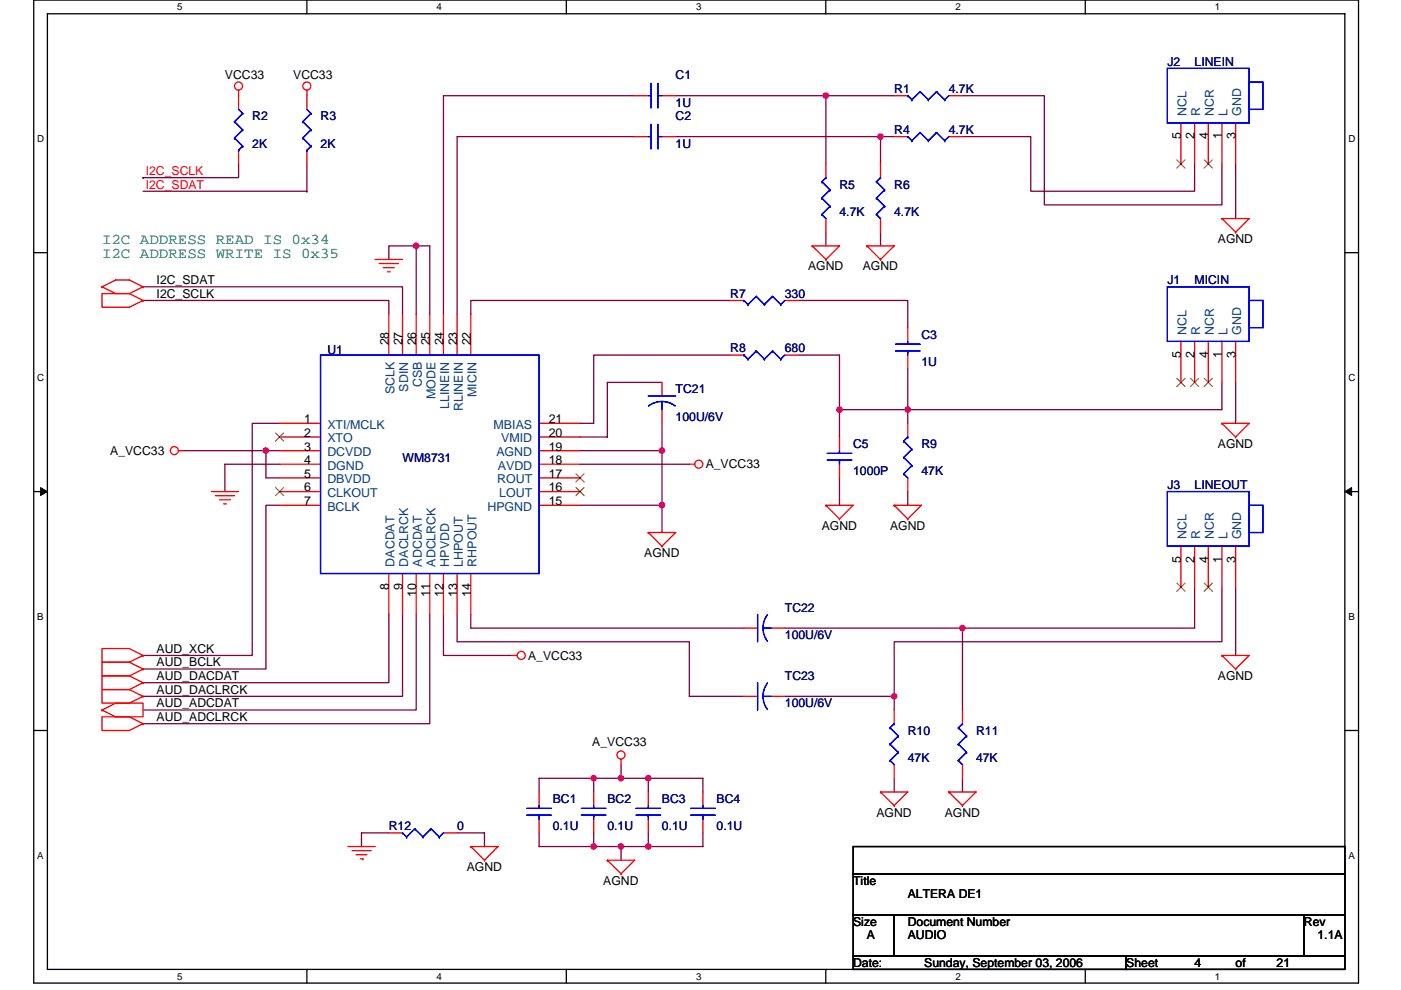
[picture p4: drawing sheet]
<svg xmlns="http://www.w3.org/2000/svg" width="297mm" height="210mm" viewBox="0 0 297 210" stroke-linecap="round" stroke-linejoin="round" font-family="sans-serif">
<path d="M7.2 0h280.8v208.5h-280.8zM10.1 2.9h275v202.7h-275z" fill="none" stroke="#000" stroke-width=".28"/>
<g fill="#fff">
<path d="M37.5 .3h1.2v2.3h-1.2z"/>
<path d="M37.5 205.9h1.2v2.3h-1.2z"/>
</g>
<path d="M65.1 0v2.9M65.1 205.6v2.9" fill="none" stroke="#000" stroke-width=".28"/>
<g fill="#fff">
<path d="M92.6 .3h1.1v2.3h-1.1z"/>
<path d="M92.6 205.9h1.1v2.3h-1.1z"/>
</g>
<path d="M120.1 0v2.9M120.1 205.6v2.9" fill="none" stroke="#000" stroke-width=".28"/>
<g fill="#fff">
<path d="M147.6 .3h1.1v2.3h-1.1z"/>
<path d="M147.6 205.9h1.1v2.3h-1.1z"/>
</g>
<path d="M175.1 0v2.9M175.1 205.6v2.9" fill="none" stroke="#000" stroke-width=".28"/>
<g fill="#fff">
<path d="M202.6 .3h1.1v2.3h-1.1z"/>
<path d="M202.6 205.9h1.1v2.3h-1.1z"/>
</g>
<path d="M230.1 0v2.9M230.1 205.6v2.9" fill="none" stroke="#000" stroke-width=".28"/>
<g fill="#fff">
<path d="M257.6 .3h1.2v2.3h-1.2z"/>
<path d="M257.6 205.9h1.2v2.3h-1.2z"/>
<path d="M7.9 28.3h1.5v2.3h-1.5z"/>
<path d="M285.9 28.3h1.5v2.3h-1.5z"/>
<path d="M7.9 78.9h1.5v2.3h-1.5z"/>
<path d="M285.9 78.9h1.5v2.3h-1.5z"/>
</g>
<path d="M7.2 53.6h2.9M285.1 53.6h2.9" fill="none" stroke="#000" stroke-width=".28"/>
<g fill="#fff">
<path d="M7.9 129.6h1.4v2.3h-1.4z"/>
<path d="M285.9 129.6h1.3v2.3h-1.3z"/>
</g>
<path d="M7.2 104.3h2.9M285.1 104.3h2.9" fill="none" stroke="#000" stroke-width=".28"/>
<path d="M8.6 103.4l1.5 .9-1.5 .8zM285.1 104.3l1.5-.9v1.7z" fill="#000" stroke="#000" stroke-width=".21"/>
<g fill="#fff">
<path d="M7.9 180.3h1.4v2.3h-1.4z"/>
<path d="M285.9 180.3h1.4v2.3h-1.4z"/>
</g>
<path d="M7.2 154.9h2.9M285.1 154.9h2.9M180.9 179.6h104.2v5.7h-104.2zM180.9 185.3h104.2v8.7h-104.2zM180.9 194h8.7v8.7h-8.7zM189.6 194h86.9v8.7h-86.9zM276.5 194h8.6v8.7h-8.6zM180.9 202.7h57.9v2.9h-57.9zM238.8 202.7h46.3v2.9h-46.3z" fill="none" stroke="#000" stroke-width=".28"/>
<g fill="none" stroke="#800040" stroke-width=".28">
<path d="M30.3 37.7h.1M50.6 34.8v2.9h-20.3M65.1 34.8v5.8M134.6 20.3h-40.6v46.3M134.6 29h-37.7v37.6M143.3 20.3h31.8M143.3 29h43.4M175.1 20.3v14.5M175.1 20.3h.1M175.1 20.3h14.5M186.7 34.8h.1M189.6 29h-2.9v5.8"/>
<path d="M204.1 29h14.4v11.6h34.8v-5.8M204.1 20.3h17.3v23.2h37.7v-8.7M262 34.8v11.6M30.3 40.6h34.8M65.1 40.6h.1M88.2 52.2h2.9v14.4M88.2 52.2h.1M88.2 52.2h-5.8v2.8M88.2 52.2v14.4M175.1 49.3v2.9M186.7 49.3v2.9M30.3 63.7h52.1v2.9"/>
<path d="M30.3 60.8h55v5.8M154.8 75.3h-28.9v14.5h-2.9M154.8 63.7h-55v2.9M169.3 75.3h8.7v11.6M169.3 63.7h23.2v5.8M192.5 78.2v8.7M39 95.6h17.4M56.4 95.6v5.8h2.9M56.4 95.6h.1M56.4 95.6h2.9M59.3 89.8h-5.8v49.2h-23.2M59.3 98.5h-11.6v5.8"/>
<path d="M123 98.5h23.2M123 95.6h17.4M140.4 81.1h-11.6v11.6h-5.8M140.4 95.6h.1M140.4 89.8v17.4M178 86.9h.1M178 86.9h14.5M178 86.9v5.8M192.5 86.9h.1M192.5 86.9v2.9M259.1 81.1v5.8h-66.6M262 81.1v8.7"/>
<path d="M59.3 107.2h-2.9v34.7h-26.1M123 107.2h17.4M140.4 107.2h.1M140.4 107.2v5.7M178 101.4v5.8M192.5 104.3v2.9M82.4 130.3v14.5h-52.1M85.3 130.3v17.4h-55M88.2 130.3v20.3h-57.9M91.1 130.3v23.2h-60.8M94 130.3v8.7h14.5M96.9 130.3v5.8h49.3v11.6h11.5"/>
<path d="M99.8 130.3v2.9h57.9M166.4 133.2h37.7M204.1 133.2v17.4M204.1 133.2h.1M253.3 124.5v8.7h-49.2M259.1 124.5v11.6h-69.5v11.6M262 124.5v14.5M166.4 147.7h23.2M189.6 147.7h.1M189.6 147.7v2.9M82.4 176.7h-5.8v2.9M96.9 176.7h5.8v2.9"/>
<path d="M114.3 176.7v2.9h11.6M125.9 176.7v2.9M125.9 165.1h-11.6v2.9M125.9 165.1v2.9M125.9 165.1h.1M125.9 179.6h.1M125.9 179.6h5.8M125.9 165.1h11.6M131.7 179.6h.1M131.7 162.2v2.9M131.7 165.1h.1M131.7 179.6h5.8"/>
<path d="M131.7 179.6v2.9M137.5 176.7v2.9M137.5 165.1v2.9M137.5 165.1h11.5v2.9M137.5 179.6h.1M149 176.7v2.9h-11.5M189.6 165.1v2.9M204.1 165.1v2.9"/>
</g>
<g fill="#f0f" stroke="#f0f" stroke-width=".28">
<circle cx="56.4" cy="95.6" r=".57"/>
<circle cx="192.5" cy="86.9" r=".57"/>
<circle cx="186.7" cy="29" r=".57"/>
<circle cx="175.1" cy="20.3" r=".57"/>
<circle cx="189.6" cy="147.7" r=".57"/>
<circle cx="204" cy="133.2" r=".57"/>
<circle cx="88.2" cy="52.1" r=".57"/>
<circle cx="178" cy="86.9" r=".57"/>
<circle cx="131.7" cy="179.5" r=".57"/>
<circle cx="137.5" cy="179.5" r=".57"/>
<circle cx="137.5" cy="165.1" r=".57"/>
<circle cx="131.7" cy="165.1" r=".57"/>
<circle cx="140.3" cy="95.6" r=".57"/>
<circle cx="140.3" cy="107.1" r=".57"/>
<circle cx="125.9" cy="165.1" r=".57"/>
<circle cx="125.9" cy="179.5" r=".57"/>
</g>
<g fill="none" stroke="#f00" stroke-width=".28">
<path d="M50.6 19.1v4.1M65.1 19.1v4.1M50.6 31.9v2.9M65.1 31.9v2.9M134.6 20.3h2.9M134.6 29h2.9M140.4 20.3h2.9M140.4 29h2.9M175.1 34.8v2.9M186.7 34.8v2.9M189.6 20.3h2.9M189.6 29h2.9"/>
<path d="M201.2 20.3h2.9M201.2 29h2.9M250.4 26.1v8.7M253.3 26.1v8.7M256.2 26.1v8.7M259.1 26.1v8.7M262 26.1v8.7M79.5 55h5.8M80.4 55.9h4.1M81.3 56.8h2.3M82.1 57.7h.6M172.2 52.2h5.8l-2.9 2.8"/>
<path d="M172.2 52.2h.1M172.2 52.2l2.9 2.8M175.1 55h.1M175.1 46.4v2.9M183.8 52.2h5.8l-2.9 2.8M183.8 52.2h.1M183.8 52.2l2.9 2.8M186.7 55h.1M186.7 46.4v2.9M259.1 46.4h5.8l-2.9 2.9M259.1 46.4h.1M259.1 46.4l2.9 2.9"/>
<path d="M262 49.3h.1M21.6 60.8l2.9-1.4h2.9l2.9 1.4M21.6 60.8l2.9 1.5h2.9M21.6 60.8h.1M27.4 62.3h-5.8v2.9h5.8l2.9-1.5M27.4 62.3l2.9 1.4M30.3 60.8h.1M30.3 63.7h.1M30.3 60.8l-2.9 1.5M82.4 66.6v8.7M85.3 66.6v8.7M88.2 66.6v8.7"/>
<path d="M91.1 66.6v8.7M94 66.6v8.7M96.9 66.6v8.7M99.8 66.6v8.7M154.8 75.3h2.9M154.8 63.7h2.9M166.4 75.3h2.9M166.4 63.7h2.9M192.5 69.5v2.9M192.5 75.3v2.9M250.4 72.4v8.7M253.3 72.4v8.7"/>
<path d="M256.2 72.4v8.7M259.1 72.4v8.7M262 72.4v8.7M37.8 95.6h1.2M59.3 92.7h8.7M59.3 95.6h8.7M59.3 89.8h8.7M59.3 98.5h8.7M114.3 92.7h8.7M114.3 95.6h8.7M114.3 89.8h8.7M114.3 98.5h8.7"/>
<path d="M140.4 81.1v2.9M140.4 86.9v2.9M146.2 98.5h1.1M178 92.7v2.9M178 98.5v2.9M192.5 89.8v2.9M259.1 89.8h5.8l-2.9 2.9M259.1 89.8h.1M259.1 89.8l2.9 2.9M262 92.7h.1M44.8 104.3h5.8M45.7 105.1h4"/>
<path d="M46.5 106h2.3M47.4 106.9h.6M59.3 107.2h8.7M59.3 101.4h8.7M59.3 104.3h8.7M114.3 107.2h8.7M114.3 101.4h8.7M114.3 104.3h8.7M137.5 112.9h5.8l-2.9 2.9M137.5 112.9h.1M137.5 112.9l2.9 2.9M140.4 115.8h.1"/>
<path d="M175.1 107.2h5.8l-2.9 2.9M175.1 107.2h.1M175.1 107.2l2.9 2.9M178 110.1h.1M189.6 107.2h5.8l-2.9 2.9M189.6 107.2h.1M189.6 107.2l2.9 2.9M192.5 110.1h.1M192.5 101.4v2.9M250.4 115.8v8.7M253.3 115.8v8.7M256.2 115.8v8.7"/>
<path d="M259.1 115.8v8.7M262 115.8v8.7M30.3 139l-2.9-1.4h-5.8v2.9h5.8M30.3 139h.1M30.3 139l-2.9 1.5M82.4 121.6v8.7M85.3 121.6v8.7M88.2 121.6v8.7M91.1 121.6v8.7M94 121.6v8.7M96.9 121.6v8.7M99.8 121.6v8.7"/>
<path d="M108.5 139h1.2M157.7 133.2h2.9M163.5 133.2h2.9M259.1 139h5.8l-2.9 2.9M259.1 139h.1M259.1 139l2.9 2.9M21.6 152h5.8l2.9 1.5-2.9 1.4h-5.8zM21.6 150.6l2.9-1.5h5.8v2.9h-5.8zM21.6 150.6h.1M27.4 140.5h-5.8v2.9h5.8M27.4 143.4h-5.8v2.9h5.8M27.4 146.3h-5.8v2.8h5.8l2.9-1.4"/>
<path d="M27.4 140.5l2.9 1.4M27.4 143.4l2.9 1.4M27.4 146.3l2.9 1.4M30.3 141.9h.1M30.3 144.8h.1M30.3 153.5h.1M30.3 147.7h.1M30.3 141.9l-2.9 1.5M30.3 144.8l-2.9 1.5M157.7 147.7h2.9M163.5 147.7h2.9M189.6 150.6v2.9"/>
<path d="M204.1 150.6v2.9M262 141.9h.1M73.8 179.6h5.7M82.4 176.7h2.9M94 176.7h2.9M99.8 179.6h5.8l-2.9 2.9M99.8 179.6h.1M99.8 179.6l2.9 2.9M114.3 168v2.9M114.3 173.8v2.9M125.9 168v2.9M125.9 173.8v2.9"/>
<path d="M131.7 161v1.2M137.5 168v2.9M137.5 173.8v2.9M149 168v2.9M149 173.8v2.9M186.7 168h5.8l-2.9 2.9M186.7 168h.1M186.7 168l2.9 2.9M189.6 170.9h.1M189.6 162.2v2.9M201.2 168h5.7l-2.8 2.9M201.2 168h.1"/>
<path d="M201.2 168l2.9 2.9M204.1 170.9h.1M204.1 162.2v2.9M74.6 180.4h4.1M75.5 181.3h2.3M76.4 182.2h.5M76.9 182.2h.1M102.7 182.5h.1M128.8 182.5h5.8l-2.9 2.8M128.8 182.5h.1M128.8 182.5l2.9 2.8M131.7 185.3h.1"/>
<circle cx="50.6" cy="18.3" r=".86"/>
<circle cx="65.1" cy="18.3" r=".86"/>
<circle cx="37" cy="95.6" r=".86"/>
<circle cx="148.2" cy="98.5" r=".86"/>
<circle cx="110.5" cy="139" r=".86"/>
<circle cx="131.7" cy="160.1" r=".86"/>
</g>
<g fill="none" stroke="#00f" stroke-width=".28">
<path d="M138 17.7v5.2M139.5 17.7v5.2M195.1 19.4h.1M195.1 19.4l1.7 1.8M195.1 19.4l-1.8 1.8M198.6 19.4h.1M198.6 19.4l1.7 1.8M198.6 19.4l-1.8 1.8M247.5 14.5h17.4v11.6h-17.4zM264.9 17.4h2.9v5.8h-2.9zM49.7 25.8h.1M49.7 29.3h.1"/>
<path d="M49.7 25.8l1.8 1.7M49.7 29.3l1.8 1.7M50.6 31.9h.1M50.6 23.2l.9 .9M51.5 24.1h.1M51.5 27.5h.1M51.5 31h.1M51.5 24.1l-1.8 1.7M51.5 27.5l-1.8 1.8M51.5 31l-.9 .9M64.2 25.8h.1M64.2 29.3h.1"/>
<path d="M64.2 25.8l1.7 1.7M64.2 29.3l1.7 1.7M65.1 31.9h.1M65.1 23.2l.8 .9M65.9 24.1h.1M65.9 27.5h.1M65.9 31h.1M65.9 24.1l-1.7 1.7M65.9 27.5l-1.7 1.8M65.9 31l-.8 .9M137.5 20.3h.5M137.5 29h.5"/>
<path d="M138 26.4v5.2M139.5 20.3h.1M139.5 26.4v5.2M139.5 29h.1M139.5 20.3h.9M139.5 29h.9M174.2 38.5h.1M174.2 38.5l1.8 1.8M175.1 37.7h.1M175.1 37.7l-.9 .8M185.8 38.5h.1M185.8 38.5l1.8 1.8"/>
<path d="M186.7 37.7h.1M186.7 37.7l-.9 .8M192.5 29h.1M192.5 20.3h.1M192.5 29l.8 .8M192.5 20.3l.8 .9M193.3 29.8h.1M193.3 21.2h.1M195.1 28.1h.1M195.1 28.1l1.7 1.7M195.1 28.1l-1.8 1.7M196.8 29.8h.1"/>
<path d="M196.8 21.2h.1M198.6 28.1h.1M198.6 28.1l-1.8 1.7M198.6 28.1l1.7 1.7M200.3 29.8h.1M200.3 21.2h.1M201.2 29l-.9 .8M201.2 20.3l-.9 .9M174.2 45.5h.1M174.2 42h.1M174.2 45.5l.9 .9M174.2 42l1.8 1.8"/>
<path d="M176 43.8h.1M176 40.3h.1M176 43.8l-1.8 1.7M176 40.3l-1.8 1.7M185.8 45.5h.1M185.8 42h.1M185.8 45.5l.9 .9M185.8 42l1.8 1.8M187.6 43.8h.1M187.6 40.3h.1M187.6 43.8l-1.8 1.7M187.6 40.3l-1.8 1.7"/>
<path d="M68 75.3h46.3v46.3h-46.3zM157.7 75.3h.1M157.7 63.7h.1M157.7 75.3l.9 .9M157.7 63.7l.9 .9M158.6 76.2h.1M158.6 64.6h.1M160.3 74.4h.1M160.3 62.9h.1M160.3 74.4l1.8 1.8M160.3 74.4l-1.7 1.8M160.3 62.9l1.8 1.7"/>
<path d="M160.3 62.9l-1.7 1.7M162.1 76.2h.1M162.1 64.6h.1M163.8 74.4h.1M163.8 62.9h.1M163.8 74.4l1.7 1.8M163.8 74.4l-1.7 1.8M163.8 62.9l1.7 1.7M163.8 62.9l-1.7 1.7M165.5 76.2h.1M165.5 64.6h.1M166.4 75.3l-.9 .9"/>
<path d="M166.4 63.7l-.9 .9M189.9 74.4h5.2M189.9 73h5.2M192.5 72.4v.6M192.5 74.4h.1M192.5 74.4v.9M247.5 60.8h17.4v11.6h-17.4zM264.9 63.7h2.9v5.8h-2.9zM137.5 84h5.8M140.3 85.2l1.5 .2 1.3 .7M140.3 85.2l-1.5 .2-1.3 .7M140.4 85.2v1.7"/>
<path d="M175.4 97.6h5.2M175.4 96.2h5.2M178 95.6v.6M178 97.6h.1M178 97.6v.9M191.6 97h.1M191.6 93.6h.1M191.6 97l1.7 1.8M191.6 93.6l1.7 1.7M192.5 92.7h.1M192.5 92.7l-.9 .9M193.3 98.8h.1"/>
<path d="M193.3 95.3h.1M193.3 98.8l-1.7 1.7M193.3 95.3l-1.7 1.7M191.6 100.5h.1M191.6 100.5l.9 .9M247.5 104.3h17.4v11.5h-17.4zM264.9 107.2h2.9v5.7h-2.9zM160.6 130.3v5.8M161.8 133.2h1.7M161.8 133.2l.2 1.5 .7 1.3M162.7 130.4l-.7 1.3-.2 1.5M160.6 144.8v5.8"/>
<path d="M161.8 147.7h1.7M162.7 144.9a4.6 4.6 0 0 0 0 5.6M188.7 157.8h.1M188.7 154.4h.1M188.7 157.8l1.8 1.8M188.7 154.4l1.8 1.7M189.6 153.5h.1M189.6 153.5l-.9 .9M190.5 159.6h.1M190.5 156.1h.1M190.5 159.6l-1.8 1.7M190.5 156.1l-1.8 1.7"/>
<path d="M203.2 157.8h.1M203.2 154.4h.1M203.2 157.8l1.7 1.8M203.2 154.4l1.7 1.7M204.1 153.5h.1M204.1 153.5l-.9 .9M204.9 159.6h.1M204.9 156.1h.1M204.9 159.6l-1.7 1.7M204.9 156.1l-1.7 1.7M85.3 176.7h.1M85.3 176.7l.9 .8"/>
<path d="M86.2 177.5h.1M87.9 175.8h.1M87.9 175.8l1.8 1.7M87.9 175.8l-1.7 1.7M89.7 177.5h.1M91.4 175.8h.1M91.4 175.8l1.8 1.7M91.4 175.8l-1.7 1.7M93.2 177.5h.1M94 176.7l-.8 .8M111.7 172.9h5.2M111.7 171.4h5.2"/>
<path d="M114.3 170.9v.5M114.3 172.9h.1M114.3 172.9v.9M123.3 172.9h5.2M123.3 171.4h5.2M125.9 170.9v.5M125.9 172.9h.1M125.9 172.9v.9M134.8 172.9h5.3M134.8 171.4h5.3M137.5 170.9v.5M137.5 172.9h.1"/>
<path d="M137.5 172.9v.9M146.4 172.9h5.3M146.4 171.4h5.3M149 170.9v.5M149 172.9h.1M149 172.9v.9M188.7 161.3h.1M188.7 161.3l.9 .9M203.2 161.3h.1M203.2 161.3l.9 .9"/>
</g>
<g fill="none" stroke="#804000" stroke-width=".21">
<path d="M249.5 33.9l1.8 1.8M251.2 33.9l-1.7 1.8M255.3 33.9l1.8 1.8M257 33.9l-1.7 1.8M58.4 91.8l1.8 1.8M60.2 91.8l-1.8 1.8M249.5 80.2l1.8 1.8M251.2 80.2l-1.7 1.8M252.4 80.2l1.8 1.8M254.1 80.2l-1.7 1.8M255.3 80.2l1.8 1.8M257 80.2l-1.7 1.8"/>
<path d="M58.4 103.4l1.8 1.8M60.2 103.4l-1.8 1.8M122.1 100.5l1.8 1.8M122.1 103.4l1.8 1.8M123.8 100.5l-1.7 1.8M123.8 103.4l-1.7 1.8M249.5 123.7l1.8 1.7M251.2 123.7l-1.7 1.7M255.3 123.7l1.8 1.7M257 123.7l-1.7 1.7"/>
</g>
<g font-size="3.2" fill="#008040">
<text x="21.6" y="51.8">I2C ADDRESS READ IS 0x34</text>
<text x="21.6" y="54.7">I2C ADDRESS WRITE IS 0x35</text>
</g>
<g font-size="2.6">
<text x="47.7" y="16.8">VCC33</text>
<text x="62.2" y="16.8">VCC33</text>
<text x="250.4" y="29.6" transform="rotate(-90 250.4 29.6)">5</text>
<text x="253.3" y="29.6" transform="rotate(-90 253.3 29.6)">2</text>
<text x="256.2" y="29.6" transform="rotate(-90 256.2 29.6)">4</text>
<text x="259.1" y="29.6" transform="rotate(-90 259.1 29.6)">1</text>
<text x="262" y="29.6" transform="rotate(-90 262 29.6)">3</text>
<text x="258.2" y="51.6">AGND</text>
<text x="171.3" y="57.4">AGND</text>
<text x="182.9" y="57.4">AGND</text>
<text x="33.2" y="60.3">I2C_SDAT</text>
<text x="33.2" y="63.2">I2C_SCLK</text>
<text x="82.4" y="73.3" transform="rotate(-90 82.4 73.3)">28</text>
<text x="85.3" y="73.3" transform="rotate(-90 85.3 73.3)">27</text>
<text x="88.2" y="73.3" transform="rotate(-90 88.2 73.3)">26</text>
<text x="91.1" y="73.3" transform="rotate(-90 91.1 73.3)">25</text>
<text x="94" y="73.3" transform="rotate(-90 94 73.3)">24</text>
<text x="96.9" y="73.3" transform="rotate(-90 96.9 73.3)">23</text>
<text x="99.8" y="73.3" transform="rotate(-90 99.8 73.3)">22</text>
<text x="250.4" y="75.9" transform="rotate(-90 250.4 75.9)">5</text>
<text x="253.3" y="75.9" transform="rotate(-90 253.3 75.9)">2</text>
<text x="256.2" y="75.9" transform="rotate(-90 256.2 75.9)">4</text>
<text x="259.1" y="75.9" transform="rotate(-90 259.1 75.9)">1</text>
<text x="262" y="75.9" transform="rotate(-90 262 75.9)">3</text>
<text x="64.5" y="89.8">1</text>
<text x="116.3" y="89.8">21</text>
<text x="64.5" y="92.7">2</text>
<text x="64.5" y="95.6">3</text>
<text x="116.3" y="95.6">19</text>
<text x="116.3" y="92.7">20</text>
<text x="258.2" y="95">AGND</text>
<text x="23.4" y="96.5">A_VCC33</text>
<text x="64.5" y="98.4">4</text>
<text x="64.5" y="101.3">5</text>
<text x="116.3" y="98.4">18</text>
<text x="116.3" y="101.3">17</text>
<text x="149.6" y="99.4">A_VCC33</text>
<text x="64.5" y="107.1">7</text>
<text x="64.5" y="104.2">6</text>
<text x="116.3" y="107.1">15</text>
<text x="116.3" y="104.2">16</text>
<text x="174.2" y="112.4">AGND</text>
<text x="188.7" y="112.4">AGND</text>
<text x="136.6" y="118.2">AGND</text>
<text x="250.4" y="119.3" transform="rotate(-90 250.4 119.3)">5</text>
<text x="253.3" y="119.3" transform="rotate(-90 253.3 119.3)">2</text>
<text x="256.2" y="119.3" transform="rotate(-90 256.2 119.3)">4</text>
<text x="259.1" y="119.3" transform="rotate(-90 259.1 119.3)">1</text>
<text x="262" y="119.3" transform="rotate(-90 262 119.3)">3</text>
<text x="82.4" y="125.1" transform="rotate(-90 82.4 125.1)">8</text>
<text x="85.3" y="125.1" transform="rotate(-90 85.3 125.1)">9</text>
<text x="88.2" y="126.6" transform="rotate(-90 88.2 126.6)">10</text>
<text x="91.1" y="126.6" transform="rotate(-90 91.1 126.6)">11</text>
<text x="94" y="126.6" transform="rotate(-90 94 126.6)">12</text>
<text x="96.9" y="126.6" transform="rotate(-90 96.9 126.6)">13</text>
<text x="99.8" y="126.6" transform="rotate(-90 99.8 126.6)">14</text>
<text x="33.2" y="141.4">AUD_BCLK</text>
<text x="33.2" y="138.5">AUD_XCK</text>
<text x="112" y="139.9">A_VCC33</text>
<text x="33.2" y="144.2">AUD_DACDAT</text>
<text x="33.2" y="147.1">AUD_DACLRCK</text>
<text x="258.2" y="144.2">AGND</text>
<text x="33.2" y="152.9">AUD_ADCLRCK</text>
<text x="33.2" y="150">AUD_ADCDAT</text>
<text x="125.6" y="158.1">A_VCC33</text>
<text x="185.8" y="173.2">AGND</text>
<text x="200.3" y="173.2">AGND</text>
<text x="99" y="184.8">AGND</text>
<text x="127.9" y="187.7">AGND</text>
<text x="180.9" y="187.7">Title</text>
<text x="192.5" y="190.6">ALTERA DE1</text>
<text x="180.9" y="196.4">Size</text>
<text x="192.5" y="196.4">Document Number</text>
<text x="276.5" y="196.4">Rev</text>
<text x="183.8" y="199.3">A</text>
<text x="192.5" y="199.3">AUDIO</text>
<text x="279.3" y="199.3">1.1A</text>
<text x="180.9" y="205">Date:</text>
<text x="196" y="205">Sunday, September 03, 2006</text>
<text x="238.8" y="205">Sheet</text>
<text x="253.3" y="205">4</text>
<text x="262" y="205">of</text>
<text x="270.7" y="205">21</text>
</g>
<g font-size="2.6" fill="#000080">
<text x="143.3" y="16.8">C1</text>
<text x="247.5" y="13.9">J2</text>
<text x="253.3" y="13.9">LINEIN</text>
<text x="143.3" y="22.6">1U</text>
<text x="189.6" y="19.7">R1</text>
<text x="201.2" y="19.7">4.7K</text>
<text x="53.5" y="25.5">R2</text>
<text x="68" y="25.5">R3</text>
<text x="143.3" y="25.5">C2</text>
<text x="189.6" y="28.4">R4</text>
<text x="201.2" y="28.4">4.7K</text>
<text x="53.5" y="31.3">2K</text>
<text x="68" y="31.3">2K</text>
<text x="143.3" y="31.3">1U</text>
<text x="178" y="40">R5</text>
<text x="189.6" y="40">R6</text>
<text x="178" y="45.8">4.7K</text>
<text x="189.6" y="45.8">4.7K</text>
<text x="154.8" y="63.2">R7</text>
<text x="166.4" y="63.2">330</text>
<text x="247.5" y="60.3">J1</text>
<text x="253.3" y="60.3">MICIN</text>
<text x="195.4" y="71.8">C3</text>
<text x="69.4" y="75">U1</text>
<text x="154.8" y="74.7">R8</text>
<text x="166.4" y="74.7">680</text>
<text x="195.4" y="77.6">1U</text>
<text x="143.3" y="83.4">TC21</text>
<text x="143.3" y="89.2">100U/6V</text>
<text x="180.9" y="95">C5</text>
<text x="195.4" y="95">R9</text>
<text x="85.3" y="97.9">WM8731</text>
<text x="180.9" y="100.8">1000P</text>
<text x="195.4" y="100.8">47K</text>
<text x="247.5" y="103.7">J3</text>
<text x="253.3" y="103.7">LINEOUT</text>
<text x="166.4" y="129.8">TC22</text>
<text x="166.4" y="135.6">100U/6V</text>
<text x="166.4" y="144.2">TC23</text>
<text x="166.4" y="150">100U/6V</text>
<text x="192.5" y="155.8">R10</text>
<text x="206.9" y="155.8">R11</text>
<text x="192.5" y="161.6">47K</text>
<text x="206.9" y="161.6">47K</text>
<text x="117.2" y="170.3">BC1</text>
<text x="128.8" y="170.3">BC2</text>
<text x="140.4" y="170.3">BC3</text>
<text x="151.9" y="170.3">BC4</text>
<text x="82.4" y="176.1">R12</text>
<text x="96.9" y="176.1">0</text>
<text x="117.2" y="176.1">0.1U</text>
<text x="128.8" y="176.1">0.1U</text>
<text x="140.4" y="176.1">0.1U</text>
<text x="151.9" y="176.1">0.1U</text>
</g>
<g font-size="2.6" fill="#004080">
<text x="251.6" y="24.6" transform="rotate(-90 251.6 24.6)">NCL</text>
<text x="254.5" y="24.6" transform="rotate(-90 254.5 24.6)">R</text>
<text x="257.4" y="24.6" transform="rotate(-90 257.4 24.6)">NCR</text>
<text x="260.3" y="24.6" transform="rotate(-90 260.3 24.6)">L</text>
<text x="263.2" y="24.6" transform="rotate(-90 263.2 24.6)">GND</text>
<text x="251.6" y="71" transform="rotate(-90 251.6 71)">NCL</text>
<text x="254.5" y="71" transform="rotate(-90 254.5 71)">R</text>
<text x="257.4" y="71" transform="rotate(-90 257.4 71)">NCR</text>
<text x="260.3" y="71" transform="rotate(-90 260.3 71)">L</text>
<text x="263.2" y="71" transform="rotate(-90 263.2 71)">GND</text>
<text x="83.6" y="83.6" transform="rotate(-90 83.6 83.6)">SCLK</text>
<text x="86.5" y="83.1" transform="rotate(-90 86.5 83.1)">SDIN</text>
<text x="89.4" y="82.2" transform="rotate(-90 89.4 82.2)">CSB</text>
<text x="92.3" y="84.7" transform="rotate(-90 92.3 84.7)">MODE</text>
<text x="95.2" y="86.7" transform="rotate(-90 95.2 86.7)">LLINEIN</text>
<text x="98.1" y="87.2" transform="rotate(-90 98.1 87.2)">RLINEIN</text>
<text x="101" y="84.2" transform="rotate(-90 101 84.2)">MICIN</text>
<text x="69.4" y="93.9">XTO</text>
<text x="69.4" y="91">XTI/MCLK</text>
<text x="104.6" y="91">MBIAS</text>
<text x="106.3" y="93.9">VMID</text>
<text x="69.4" y="96.8">DCVDD</text>
<text x="69.4" y="99.6">DGND</text>
<text x="105.2" y="96.8">AGND</text>
<text x="105.5" y="99.6">AVDD</text>
<text x="69.4" y="102.5">DBVDD</text>
<text x="69.4" y="105.4">CLKOUT</text>
<text x="105.4" y="102.5">ROUT</text>
<text x="105.8" y="105.4">LOUT</text>
<text x="69.4" y="108.3">BCLK</text>
<text x="103.3" y="108.3">HPGND</text>
<text x="251.6" y="114.4" transform="rotate(-90 251.6 114.4)">NCL</text>
<text x="254.5" y="114.4" transform="rotate(-90 254.5 114.4)">R</text>
<text x="257.4" y="114.4" transform="rotate(-90 257.4 114.4)">NCR</text>
<text x="260.3" y="114.4" transform="rotate(-90 260.3 114.4)">L</text>
<text x="263.2" y="114.4" transform="rotate(-90 263.2 114.4)">GND</text>
<text x="83.6" y="120.2" transform="rotate(-90 83.6 120.2)">DACDAT</text>
<text x="86.5" y="120.2" transform="rotate(-90 86.5 120.2)">DACLRCK</text>
<text x="89.4" y="120.2" transform="rotate(-90 89.4 120.2)">ADCDAT</text>
<text x="92.3" y="120.2" transform="rotate(-90 92.3 120.2)">ADCLRCK</text>
<text x="95.2" y="120.2" transform="rotate(-90 95.2 120.2)">HPVDD</text>
<text x="98.1" y="120.2" transform="rotate(-90 98.1 120.2)">LHPOUT</text>
<text x="101" y="120.2" transform="rotate(-90 101 120.2)">RHPOUT</text>
</g>
<g font-size="2.6" fill="#f00">
<text x="30.9" y="37.1">I2C_SCLK</text>
<text x="30.9" y="40">I2C_SDAT</text>
</g>
<g font-size="2.1">
<text x="37.5" y="2.2">5</text>
<text x="92.6" y="2.2">4</text>
<text x="147.6" y="2.2">3</text>
<text x="202.6" y="2.2">2</text>
<text x="257.6" y="2.2">1</text>
<text x="7.9" y="30.1">D</text>
<text x="285.9" y="30.1">D</text>
<text x="7.9" y="80.8">C</text>
<text x="285.9" y="80.8">C</text>
<text x="7.9" y="131.4">B</text>
<text x="285.9" y="131.4">B</text>
<text x="7.9" y="182.1">A</text>
<text x="285.9" y="182.1">A</text>
<text x="37.5" y="207.8">5</text>
<text x="92.6" y="207.8">4</text>
<text x="147.6" y="207.8">3</text>
<text x="202.6" y="207.8">2</text>
<text x="257.6" y="207.8">1</text>
</g>
</svg>
